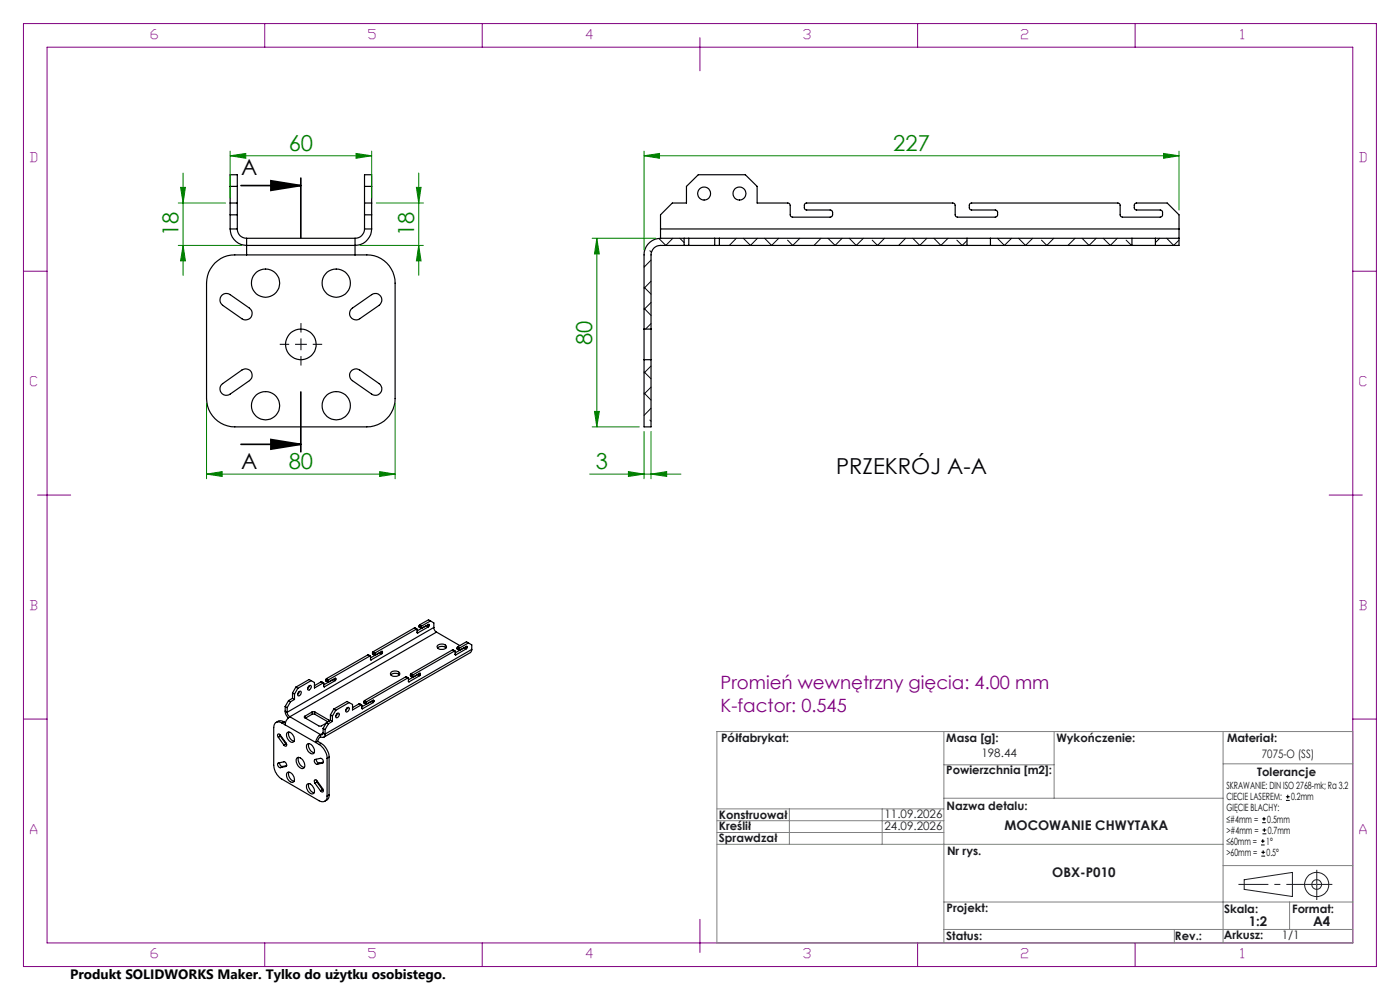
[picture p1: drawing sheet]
<svg xmlns="http://www.w3.org/2000/svg" width="297mm" height="210mm" viewBox="0 0 297 210" stroke-linecap="round" stroke-linejoin="round" font-family="sans-serif">
<g fill="none" stroke="#000" stroke-width=".25">
<path d="M48.8 39.5h1.5M77.3 39.5h1.5M45.6 55.8a5.7 5.7 0 0 1 4.2-1.7h28a6 6 0 0 1 6 6v24.5a6 6 0 0 1-6 5.9h-28a6 6 0 0 1-6-5.9v-24.5a6 6 0 0 1 1.8-4.3zM48.8 48.6a3.5 3.5 0 0 0 3.5 3.5M48.8 48.6h1.5M48.8 45.6h1.5M48.8 48.6v-11.5h1.5v11.5M48.8 43.1h1.5M50.3 48.6a1.93 1.93 0 0 0 2 1.9M52.3 52.1v2M52.3 50.5v1.6M52.3 50.5h23"/>
<path d="M52.3 52.1h23M75.3 52.1v2M75.3 50.5v1.6M77.3 48.6a1.99 1.99 0 0 1-2 1.9M77.3 48.6h1.5M77.3 45.6h1.5M77.3 48.6v-11.5h1.5v11.5M77.3 43.1h1.5M78.8 48.6a3.6 3.6 0 0 1-3.5 3.5M140.1 50.5a3.5 3.5 0 0 0-3.5 3.6v15.7M140.1 48.6v1.9M140.1 48.6v-3l2.5-2.5h3v-3.6l2.5-2.4h10l2.5 2.4v3.6h6.7l.3 .5v2l.3 .4 8.2 .1a.49 .49 0 0 0 .5-.5v-.6a.49 .49 0 0 0-.5-.5h-5.1l-.4-.3v-.7l.4-.4h31.1a.49 .49 0 0 1 .5 .5v2l.3 .4 8.2 .1 .4-.2 .1-.3v-.6l-.3-.4-5.3-.1-.4-.3 .1-.9 .3-.2h31.2l.4 .4v2.1l.3 .4 8.2 .1 .4-.2 .1-.3v-.6l-.3-.4-5.3-.1-.4-.3 .1-.9 .3-.2h6.6l2.5 2.5v3"/>
<path d="M140.1 48.6h110M140.1 50.5h5M145.1 52.1h-5a1.99 1.99 0 0 0-2 2v15.7M145.1 52.1h1M145.1 50.5h1M145.1 50.5v1.6M146.1 50.5h5.5M146.1 52.1h5.5M146.1 50.5v1.6M151.6 52.1h1M151.6 50.5h1M151.6 50.5v1.6"/>
<path d="M152.6 50.5h52.5M152.6 52.1h52.5M152.6 50.5v1.6M205.1 52.1h5M205.1 50.5h5M205.1 50.5v1.6M210.1 50.5h30M210.1 52.1h30M210.1 50.5v1.6M240.1 52.1h5M240.1 50.5h5M240.1 50.5v1.6"/>
<path d="M245.1 50.5h5M245.1 50.5v1.6M250.1 48.6v1.9M250.1 50.5v1.6h-5M47.1 62.6a1.35 1.35 0 0 1 1.7-.1l4.1 2.9a1.38 1.38 0 0 1 .4 1.9 1.38 1.38 0 0 1-2 .3l-4.1-2.8a1.4 1.4 0 0 1-.1-2.2zM74.5 65.6l4.3-3.1a1.38 1.38 0 0 1 2 .3 1.38 1.38 0 0 1-.4 2l-4.1 2.8a1.37 1.37 0 0 1-1.8-.2 1.37 1.37 0 0 1 0-1.8zM74.6 78.6a1.42 1.42 0 0 1 1.7-.1l4.1 2.9a1.37 1.37 0 0 1 .4 1.9 1.37 1.37 0 0 1-2 .3l-4-2.9a1.39 1.39 0 0 1-.2-2.1zM136.6 69.8v6.5M136.6 76.3v14.2h1.5v-14.2M136.6 69.8h1.5M136.6 76.3h1.5M138.1 69.8v6.5"/>
<path d="M47 81.6l4.3-3.1a1.38 1.38 0 0 1 2 .3 1.38 1.38 0 0 1-.4 1.9l-4.1 2.9a1.37 1.37 0 0 1-1.8-.2 1.37 1.37 0 0 1 0-1.8zM78 138.9l.6 .2M78 138.9l.5 .3M78 138.9l-8.7 5.1M78.5 139.2h.1v.7M78.5 139.2l-8.8 5M78.6 139.9l.1 .1M79 138.7l.5 .3M79 138.7l.4 .2M79 138.5l.4 .2M79 138.5v.2M79.2 138.2l-.2 .3"/>
<path d="M79.2 138.2l.4 .3M79.4 138.7v.2M79.6 138.5l-.2 .2M80.6 138.4h.1M80.6 138.4l.4 .3M80.6 138.4l-2 1.2M80.9 138.2l.2 .2M81 138.2h.1M81 138.2l-1.5 .8-.1-.1M81 138.7l-2.3 1.3M81.1 138.4l-.1 .3M81.1 138.2v.2"/>
<path d="M87.9 133.2l.5 .2M87.9 133.2l-8.7 5M87.9 133.2l.4 .2M88.3 133.4h.2v.8M88.3 133.4l-8.7 5.1M88.5 134.2l.1 .1M88.9 133h.1M88.9 133l.5 .3M88.9 132.8l.4 .2M88.9 132.8v.2M89 132.5l-.1 .3M89 132.5l.5 .3"/>
<path d="M89.5 132.8l-.2 .2M90.5 132.7l.4 .3M90.5 132.7l-2 1.1M90.5 132.7h.1M90.8 132.5l.3 .2M90.9 132.5h.2M90.9 132.5l-1.5 .8-.1-.3M90.9 133l-2.3 1.3M91.1 132.7l-.2 .3M91.1 132.5v.2M91.3 131.7l-1.8 1.1M91.3 131.7l.7 .4v1"/>
<path d="M91.3 131.7l-.4-.2-1.9 1M92 133.1l.2 .6 .4 .4M92 133.1l-31.1 18M92.6 134.1l-31.1 17.9M92.6 134.1l4.9 2.8M92.8 136.9l.1-.1a1.13 1.13 0 0 1 1.8 .5 1.21 1.21 0 0 1-2-.1zM92.8 137.4l.4-.2a1.4 1.4 0 0 1 1.4 .2M96 137.9l.5 .2M96 137.9l.4 .2M96 137.9l-8.8 5M96.4 138.1h.2v.7M96.4 138.1l-8.8 5"/>
<path d="M96.6 138.8l.1 .1M97 137.6l.4 .3M97 137.4l.4 .3M97 137.4v.2M97.1 137.2l-.1 .2M97.1 137.2l.4 .2M97.4 137.7v.2M97.5 137.4l-.1 .3M98.4 137.4h.1M98.5 137.4h.1M98.5 137.4l.5 .2M98.5 137.4l-1.9 1.1"/>
<path d="M98.8 137.2l.3 .2M99 137.1l.1 .1M99 137.1l-1.5 .9-.1-.1M99 137.6l-2.3 1.3M99.1 137.4l-.1 .2M99.1 137.2v.2M99.4 136.4l-1.9 1M99.4 136.4l.7 .4v1M99.4 136.4l-.4-.3-1.9 1.1M100.1 137.8l-.3 .6-31.1 18M100.1 137.8l-31.1 17.9M59.1 156.4a.35 .35 0 0 1-.3-.5 .35 .35 0 0 1 .6-.1l1.2 1.7a.39 .39 0 0 1 .3 .5 .39 .39 0 0 1-.4 .3l-.3-.3"/>
<path d="M59.1 156.4l1.1 1.6M59.3 155.8l.2 .4M59.5 156.2l-.4 .2M59.5 156.2l1.1 1.6M59.8 153.3a1.06 1.06 0 0 0-1.2-.1 1.06 1.06 0 0 0-.5 1.1v8a3.9 3.9 0 0 0 1.7 3l7.9 4.6a1.04 1.04 0 0 0 1.2 .1 1.04 1.04 0 0 0 .5-1.1M59.8 153.3l.7 .5M60.2 153.1l-.8-.2-.8 .3M60.2 153.1l-.4 .2M60.2 153.1l.4 .2M60.5 150.8a2.01 2.01 0 0 0 .7 1.5M60.5 153.8l6.5 3.7M60.5 149.9l.4 .2"/>
<path d="M60.5 150.8l.4 .3M60.5 149.9v.9M60.6 157.8l.2 .2M60.6 157.8l-.4 .2M60.9 155.5a.82 .82 0 0 1 1.3 .5 .94 .94 0 0 1-.1 1.5 1.55 1.55 0 0 1-1.2-2zM60.9 151.1l.2 .5 .4 .4M60.9 150.1v1M61.2 148.6l.4 .3M61.2 148.6l-.7 1.3M61.3 155.3a1.59 1.59 0 0 0 1.1 1.9M61.5 152a2.18 2.18 0 0 0-1 1.8M61.5 152l6.5 3.8"/>
<path d="M61.6 148.9l-.7 1.2M62.1 148.1l.4 .3M62.1 147l.4 .2M62.1 147v1.1M62.1 148.1l-.9 .5M62.5 148.4l-.9 .5M62.5 147.2v1.2M62.8 145.8l.4 .2M62.8 145.8l-.7 1.2M63.2 146l-.7 1.2M63.3 146.8a.32 .32 0 0 1 .5-.2 .32 .32 0 0 1 .1 .5 .42 .42 0 0 1-.3 .4 .42 .42 0 0 1-.5 0zM63.5 146.7l-.4 .6"/>
<path d="M64.7 151.9v.4M64.7 152.3l3 1.7h.4l1.1-.6M65.1 157.9a.89 .89 0 0 1 1.4 .7 .76 .76 0 0 1 .3 .8 .76 .76 0 0 1-.7 .5 1.62 1.62 0 0 1-1-2zM65.4 145.6a.35 .35 0 0 1 .6-.1 .35 .35 0 0 1-.1 .5 .34 .34 0 0 1-.3 .4 .34 .34 0 0 1-.3-.3zM65.5 157.7a1.69 1.69 0 0 0 1.1 2M65.6 145.5l-.3 .6M66 144.4l.7 .4v1.1l1.8-1M66 144.4l-2.8 1.6M66 144.4l-.4-.3-2.8 1.7M66.2 151h.6M66.2 151.5h.6M66.2 151l-1.5 .9"/>
<path d="M66.2 151v.5M66.2 151.5l-1.4 .8M66.8 151l2.9 1.7M66.8 151v.5M66.8 151.5l2.7 1.6M67 157.5l.7 .4M67.4 157.3l-.4 .2M67.4 157.3l.7 .4M67.7 157.9a3.8 3.8 0 0 1 1.7 3M68 155.8a2.19 2.19 0 0 0-1 1.7M68 156.3l-.3 .3-.3 .7M68 155.8v.5"/>
<path d="M68.1 157.7a3.8 3.8 0 0 1 1.7 2.9M68.1 144.6l.6 .2M68.1 157.7l-.4 .2M68.1 144.6l.4 .3M68.1 144.6l-1.4 .8M68.5 155.5a.35 .35 0 0 1-.1 .3 .35 .35 0 0 1-.4 0M68.5 144.9h.2v.7M68.5 154.5l.5 .3M68.5 155.5l.5 .2M68.5 154.5v1M68.5 155.5l-.5 .3M68.7 145.6l.1 .1"/>
<path d="M69 155.7a.6 .6 0 0 1-.3 .7 .6 .6 0 0 1-.7-.1M69 154.8v.9M69.1 144.4l.5 .3M69.1 144.4l.4 .2M69.1 144.2l.4 .3M69.1 144.2v.2M69.3 144l-.2 .2M69.3 153.3l.4 .2M69.3 153.3l-.8 1.2M69.3 144l.4 .2M69.5 144.5v.1M69.7 144.2l-.2 .3"/>
<path d="M69.7 153.5l-.7 1.3M69.7 152.7l.1 .2M69.7 152.7v.3M70.1 151.7l.4 .2M70.1 152.8l.4 .2M70.1 151.7v1.1M70.1 152.8l-.8 .5M70.5 153l-.8 .5M70.5 151.9v1.1M70.7 144.1h.1M70.7 144.1l.4 .3M70.7 144.1l-2 1.2"/>
<path d="M70.8 150.4l.4 .3M70.8 150.4l-.7 1.3M70.9 144l.3 .1M71.1 143.9l.1 .1M71.1 143.9l-1.5 .8-.1-.1M71.1 144.4l-2.3 1.3M71.2 144.1l-.1 .3M71.2 150.7l-.7 1.2M71.2 144v.1M71.5 151.4a.3 .3 0 0 1 .4-.1 .3 .3 0 0 1 0 .5 .39 .39 0 0 1-.2 .4 .39 .39 0 0 1-.5-.2zM71.5 151.3l-.3 .6M73.5 150.3a.34 .34 0 0 1 .6-.2 .34 .34 0 0 1-.1 .6 .34 .34 0 0 1-.3 .3 .34 .34 0 0 1-.4-.2z"/>
<path d="M73.7 150.1l-.4 .6M74 149l.8 .4v1.2l1.8-1.1M74 149l-2.8 1.7M74 149l-.4-.2-2.8 1.6M76.2 149.3l.5 .2M76.2 149.3l.4 .2M76.2 149.3l-1.4 .8M76.6 149.5l.2 .1v.6M76.8 150.2l.1 .1M77.2 149l.4 .4M77.2 148.9l.4 .2M77.2 149l.4 .3"/>
<path d="M77.2 148.9v.1M77.3 148.6l-.1 .3M77.3 148.6l.5 .3M77.6 149.1v.2M77.8 148.9l-.2 .2M78.7 148.8h.1M78.7 148.8l.5 .2M78.7 148.8l-1.9 1.1M79 148.6l.3 .2M79.2 148.5l.1 .1M79.2 148.5l-1.4 .9-.2-.1M79.2 149l-2.3 1.3"/>
<path d="M79.3 148.8l-.1 .2M79.3 148.6v.2M82.9 143.1a1.43 1.43 0 0 1 1.8 0M83 142.5a1.13 1.13 0 0 1 1.8 .5 1.26 1.26 0 0 1-2 0zM86.1 143.6l.5 .2M86.1 143.6l-8.8 5M86.1 143.6l.4 .2M86.5 143.8h.1v.7M86.5 143.8l-8.7 5.1M86.6 144.5l.2 .1M87.1 143.3l.4 .3M87.1 143.1l.4 .3"/>
<path d="M87.1 143.1v.2M87.2 142.9l-.1 .2M87.2 142.9l.4 .2M87.5 143.4v.2M87.6 143.1l-.1 .3M88.6 143.1h.1M88.6 143.1l.4 .2M88.6 143.1l-2 1.1M88.9 142.9l.3 .2M89 142.8l.2 .1M89 142.8l-1.4 .8h-.1M89 143.3l-2.2 1.3"/>
<path d="M89.2 143.1l-.2 .2M89.2 142.9v.2M59.3 161.8a.72 .72 0 0 0 .6 .8M59.9 162.6l-.4 .2M60.6 162.6a.61 .61 0 0 0-.4-1l-1.1 .2a.61 .61 0 0 0 .4 1M60.6 162.6l-1.1 .2M60.7 162.5l-.1 .1M60.8 162.4l-.9 .2M61 163.9a1.38 1.38 0 0 1 1.3 2 1.26 1.26 0 0 1-1.5-1.3zM61.3 163.8a1.59 1.59 0 0 0 1.1 1.9M63 160.8a1.51 1.51 0 0 1 1.7 1.7 .68 .68 0 0 1-.7 .6 .68 .68 0 0 1-.6-.5l-.2-.2a1.38 1.38 0 0 1-.2-1.6zM63.3 160.6a1.8 1.8 0 0 0 1.3 2.2"/>
<path d="M65.1 166.4a.82 .82 0 0 1 1.3 .5 .94 .94 0 0 1-.1 1.5 1.52 1.52 0 0 1-1.2-2zM65.5 166.2a1.68 1.68 0 0 0 1.1 2M66.8 166.1a.41 .41 0 0 1-.1-.4 .41 .41 0 0 1 .3-.3l1.4 1.9a.38 .38 0 0 1 .2 .4 .38 .38 0 0 1-.3 .3l-.3-.3M66.8 166.1l1.2 1.6M67.1 161.1v.1a.75 .75 0 0 0 .6 .7M67.1 165.5l.1 .4M67.2 165.9l-.4 .2M67.2 165.9l1.2 1.6M67.7 161.9l-.4 .2M68.4 167.5l.2 .2M68.4 167.5l-.4 .2M68.4 161.8a.61 .61 0 0 0 .1-.6 .61 .61 0 0 0-.5-.3l-1.2 .2a.66 .66 0 0 0 .5 1"/>
<path d="M68.4 161.8l-1.1 .3M68.5 161.8h-.1M68.6 161.7l-.9 .2M69.4 160.9v8M69.8 168.6l-.2 .9-.7 .5M69.8 160.6l-.4 .3M69.8 168.6l-.4 .3M69.8 160.6v8"/>
<circle cx="149.4" cy="41.1" r="1.37"/>
<circle cx="156.9" cy="41.1" r="1.37"/>
<circle cx="56.3" cy="60.1" r="2.99"/>
<circle cx="63.8" cy="73.1" r="3.2"/>
<circle cx="71.3" cy="60.1" r="3"/>
<circle cx="56.3" cy="86.1" r="2.99"/>
<circle cx="71.3" cy="86.1" r="3"/>
</g>
<g fill="none" stroke="#000" stroke-width=".21">
<path d="M136.6 56.4l.1 .1M137.9 53.2l.3 .3M138.1 55.2l-1.5 1.5M138.1 59.6l-1.5 1.6M142.7 50.5l-1.4 1.6-1.5-1.5M144.2 50.5l.9 1M156.2 50.5l-1.5 1.6M157.7 50.5l1.5 1.6 1.5-1.6M162.2 50.5l1.5 1.6 1.5-1.6M169.7 50.5l-1.5 1.6-1.1-1.2M174.2 50.5l-1.5 1.6M175.6 50.5l1.6 1.6 1.4-1.6"/>
<path d="M180.2 50.5l1.4 1.6 1.6-1.6M187.6 50.5l-1.4 1.6-1.2-1.2M192.1 50.5l-1.5 1.6M193.6 50.5l1.5 1.6 1.5-1.6M198.1 50.5l1.5 1.6 1.5-1.6M203 50.9l1.1 1.2 1-1.1M211.6 50.5l1.5 1.6 1.5-1.6M216.1 50.5l1.5 1.6 1.5-1.6M223.6 50.5l-1.5 1.6-1.2-1.2M228.1 50.5l-1.5 1.6M229.6 50.5l1.4 1.6 1.6-1.6M234 50.5l1.5 1.6 1.5-1.6"/>
<path d="M238.9 50.9l1.1 1.2 .1-.1M246 50.5l-.9 1M247.5 50.5l1.5 1.6 1.1-1.2M136.6 65.4l1.5 1.5M136.6 60.9l1.5 1.5M136.6 78.9l1.5 1.5M138.1 64.2l-1.5 1.4M138.1 68.6l-1.2 1.2M138.1 77.6l-1.5 1.5M136.6 83.4l1.5 1.5M137.9 89.1l.2 .3M138.1 82.1l-1.5 1.5"/>
<path d="M138.1 86.6l-1.5 1.5"/>
</g>
<path d="M48.8 33l3.3-.4v1zM48.8 32.1v9.9M48.8 33h30M78.8 32.1v9.9" fill="none" stroke="#008000" stroke-width=".21"/>
<g fill="none" stroke="#191924" stroke-width=".21">
<path d="M263.9 186.6l10.3-1.5v5.1l-10.3-1.5z"/>
<circle cx="279.3" cy="187.6" r="1.03"/>
<circle cx="279.3" cy="187.6" r="2.57"/>
</g>
<path d="M279.3 187.6h-16.7" fill="none" stroke="#191924" stroke-width=".21" stroke-dasharray="6.3 1.3 1.3 1.3" stroke-dashoffset="-.1" stroke-linecap="butt"/>
<path d="M279.3 187.6h3.3M279.3 187.6v3.3M279.3 187.6v-3.1" fill="none" stroke="#191924" stroke-width=".21" stroke-dasharray="6.3 1.3 1.3 1.3" stroke-linecap="butt"/>
<g fill="none" stroke="#800080" stroke-width=".21">
<path d="M5 5h287v200h-287zM10 10h277v190h-277zM56.2 5v5M102.3 5v5M148.5 8v7M194.7 5v5M240.8 5v5M5 57.5h5M287 57.5h5M8 105h7M282 105h7M5 152.5h5"/>
<path d="M287 152.5h5M148.5 195v7M56.2 200v5M102.3 200v5M194.7 200v5M240.8 200v5"/>
</g>
<g fill="none" stroke="#808080" stroke-width=".21">
<path d="M152.1 155.2h134.9v44.8h-134.9zM200.2 155.2v44.8M223.6 155.2v14.1M259.5 155.2v44.8M152.1 176.6h48.1M152.1 174.1h48.1M152.1 171.6h48.1M152.1 179.1h107.4M167.5 171.6v7.5M187.1 171.6v7.5M200.2 169.3h59.3M200.2 162.2h23.4"/>
<path d="M259.5 162h27.5M200.2 197.2h86.8M200.2 191.3h86.8M249.1 197.2v2.8M259.5 183.6h27.5M273.6 191.3v5.9"/>
</g>
<path d="M48.8 33l3.3-.4v1z" fill="#008000"/>
<path d="M75.5 32.6l3.3 .4-3.3 .6z" fill="none" stroke="#008000" stroke-width=".21"/>
<path d="M75.5 32.6l3.3 .4-3.3 .6z" fill="#008000"/>
<path d="M38.3 39.7h1l-.5 3.4zM38.8 36.7v21.7M37.8 43.1h10M37.8 52.1h13.5" fill="none" stroke="#008000" stroke-width=".21"/>
<path d="M38.3 39.7h1l-.5 3.4z" fill="#008000"/>
<path d="M38.8 52.1l.5 3.2h-1z" fill="none" stroke="#008000" stroke-width=".21"/>
<path d="M38.8 52.1l.5 3.2h-1z" fill="#008000"/>
<path d="M88.8 36.7v21.7M76.3 52.1h13.5M79.8 43.1h10M88.8 52.1l.5 3.2h-1z" fill="none" stroke="#008000" stroke-width=".21"/>
<path d="M88.8 52.1l.5 3.2h-1z" fill="#008000"/>
<path d="M88.3 39.7h1l-.5 3.4z" fill="none" stroke="#008000" stroke-width=".21"/>
<path d="M88.3 39.7h1l-.5 3.4z" fill="#008000"/>
<path d="M43.8 85.5v16.1M83.8 85.5v16.1M43.8 100.6l3.3-.6v1.1zM43.8 100.6h40" fill="none" stroke="#008000" stroke-width=".21"/>
<path d="M43.8 100.6l3.3-.6v1.1z" fill="#008000"/>
<path d="M80.5 100l3.3 .6-3.3 .5z" fill="none" stroke="#008000" stroke-width=".21"/>
<path d="M80.5 100l3.3 .6-3.3 .5z" fill="#008000"/>
<path d="M51.1 39.4h12.7M57.5 38.3l6.3 1.1-6.3 1zM63.8 37.8v12.7M51.1 94.3h12.7M57.5 93.2l6.3 1.1-6.3 1zM63.8 83.1v12.7" fill="none" stroke="#000" stroke-width=".35"/>
<path d="M57.5 38.3l6.3 1.1-6.3 1zM57.5 93.2l6.3 1.1-6.3 1z" fill="#000"/>
<path d="M125.6 50.5h13.5M126.6 50.5v40M125.6 90.5h10M126.1 87.3h1l-.5 3.2z" fill="none" stroke="#008000" stroke-width=".21"/>
<path d="M61.3 73h-2M63.8 73v-1.2M63.8 73h-1.2M63.8 73v1.3M63.8 73h1.3M63.8 70.5v-2M63.8 75.5v2M66.3 73h2" fill="none" stroke="#000" stroke-width=".21" stroke-dasharray="15.2 1.3 1.3 1.3" stroke-linecap="butt"/>
<path d="M126.1 87.3h1l-.5 3.2z" fill="#008000"/>
<path d="M126.6 50.5l.5 3.4h-1z" fill="none" stroke="#008000" stroke-width=".21"/>
<path d="M126.6 50.5l.5 3.4h-1z" fill="#008000"/>
<path d="M136.6 91.5v10.1M138.1 91.5v10.1M125.1 100.6h19.4M133.3 100l3.3 .6-3.3 .5z" fill="none" stroke="#008000" stroke-width=".21"/>
<path d="M133.3 100l3.3 .6-3.3 .5z" fill="#008000"/>
<path d="M138.1 100.6l3.3-.6v1.1z" fill="none" stroke="#008000" stroke-width=".21"/>
<path d="M138.1 100.6l3.3-.6v1.1z" fill="#008000"/>
<path d="M136.6 33l3.3-.4v1zM136.6 32.1v20.9M136.6 33h113.5M250.1 32.1v12.4" fill="none" stroke="#008000" stroke-width=".21"/>
<path d="M136.6 33l3.3-.4v1z" fill="#008000"/>
<path d="M246.8 32.6l3.3 .4-3.3 .6z" fill="none" stroke="#008000" stroke-width=".21"/>
<path d="M246.8 32.6l3.3 .4-3.3 .6z" fill="#008000"/>
<g fill="none" stroke="#000" stroke-width=".21">
<path d="M267.5 179.2h.8M267.5 178.4h.8M267.8 174.5h.7M267.8 173.7h.7M267.8 176.9h.8M267.8 176.1h.8M267.9 178v.8M268.1 173.3v.8M268.2 175.7v.8M272.8 169.8h.8M272.8 169h.8M273.2 168.6v.8"/>
<path d="M267.6 181.6h.8M267.6 180.8h.8M268 180.4v.8"/>
</g>
<g font-size="4.7" fill="#008000">
<text x="61.3" y="32">60</text>
<text x="189.5" y="32">227</text>
<text x="37.8" y="50.1" transform="rotate(-90 37.8 50.1)">18</text>
<text x="87.8" y="50.1" transform="rotate(-90 87.8 50.1)">18</text>
<text x="125.6" y="73.1" transform="rotate(-90 125.6 73.1)">80</text>
<text x="61.3" y="99.5">80</text>
<text x="126.4" y="99.5">3</text>
</g>
<g font-size="4.7">
<text x="51.1" y="37.2">A</text>
<text x="51.1" y="99.6">A</text>
<text x="177.4" y="100.5">PRZEKRÓJ A-A</text>
</g>
<g font-size="3.9" fill="#800080">
<text x="152.9" y="146.1">Promień wewnętrzny gięcia: 4.00 mm</text>
<text x="152.9" y="151">K-factor: 0.545</text>
</g>
<text font-size="2.9" x="14.9" y="207.6">Produkt SOLIDWORKS Maker. Tylko do użytku osobistego.</text>
<g font-size="2.8" fill="#800080">
<text x="32" y="8.2">6</text>
<text x="78.2" y="8.2">5</text>
<text x="124.4" y="8.2">4</text>
<text x="170.5" y="8.2">3</text>
<text x="216.7" y="8.2">2</text>
<text x="263.2" y="8.2">1</text>
<text x="6.5" y="34.4">D</text>
<text x="288.5" y="34.4">D</text>
<text x="6.5" y="81.9">C</text>
<text x="288.5" y="81.9">C</text>
<text x="6.5" y="129.4">B</text>
<text x="288.5" y="129.4">B</text>
<text x="6.5" y="176.9">A</text>
<text x="288.5" y="176.9">A</text>
<text x="32" y="203.2">6</text>
<text x="78.2" y="203.2">5</text>
<text x="124.4" y="203.2">4</text>
<text x="170.5" y="203.2">3</text>
<text x="216.7" y="203.2">2</text>
<text x="263.2" y="203.2">1</text>
</g>
<g font-size="2.8" fill="#191924">
<text x="213.1" y="176">MOCOWANIE CHWYTAKA</text>
<text x="223.2" y="186">OBX-P010</text>
<text x="264.9" y="196.5">1:2</text>
<text x="278.6" y="196.5">A4</text>
</g>
<g font-size="2.5" fill="#191924">
<text x="153" y="157.5">Półfabrykat:</text>
<text x="200.7" y="157.5">Masa [g]:</text>
<text x="208.2" y="160.6">198.44</text>
<text x="224.1" y="157.5">Wykończenie:</text>
<text x="260.3" y="157.5">Materiał:</text>
<text x="267.7" y="160.8">7075-O (SS)</text>
<text x="200.7" y="164.3">Powierzchnia [m2]:</text>
<text x="266.7" y="164.5">Tolerancje</text>
<text x="152.5" y="173.6">Konstruował</text>
<text x="187.6" y="173.5">11.09.2026</text>
<text x="200.8" y="171.9">Nazwa detalu:</text>
<text x="152.5" y="176">Kreślił</text>
<text x="152.5" y="178.5">Sprawdzał</text>
<text x="187.6" y="176">24.09.2026</text>
<text x="200.9" y="181.3">Nr rys.</text>
<text x="200.8" y="193.5">Projekt:</text>
<text x="259.7" y="193.6">Skala:</text>
<text x="274.1" y="193.6">Format:</text>
<text x="200.7" y="199.3">Status:</text>
<text x="249.3" y="199.3">Rev.:</text>
<text x="259.6" y="199.2">Arkusz:</text>
<text x="271.9" y="199.2">1/1</text>
</g>
<g font-size="2.1">
<text x="260.2" y="167.4">SKRAWANIE: DIN ISO 2768-mk; Ra 3.2</text>
<text x="260.2" y="172.1">GIĘCIE BLACHY:</text>
<text x="260.2" y="169.8">CIECIE LASEREM:</text>
<text x="273.9" y="169.8">0.2mm</text>
<text x="260.2" y="174.5">≤#4mm =</text>
<text x="260.2" y="176.9">&gt;#4mm =</text>
<text x="260.2" y="179.2">≤60mm =</text>
<text x="268.6" y="179.2">1°</text>
<text x="268.9" y="174.5">0.5mm</text>
<text x="268.9" y="176.9">0.7mm</text>
<text x="260.2" y="181.6">&gt;60mm =</text>
<text x="268.7" y="181.6">0.5°</text>
</g>
</svg>
